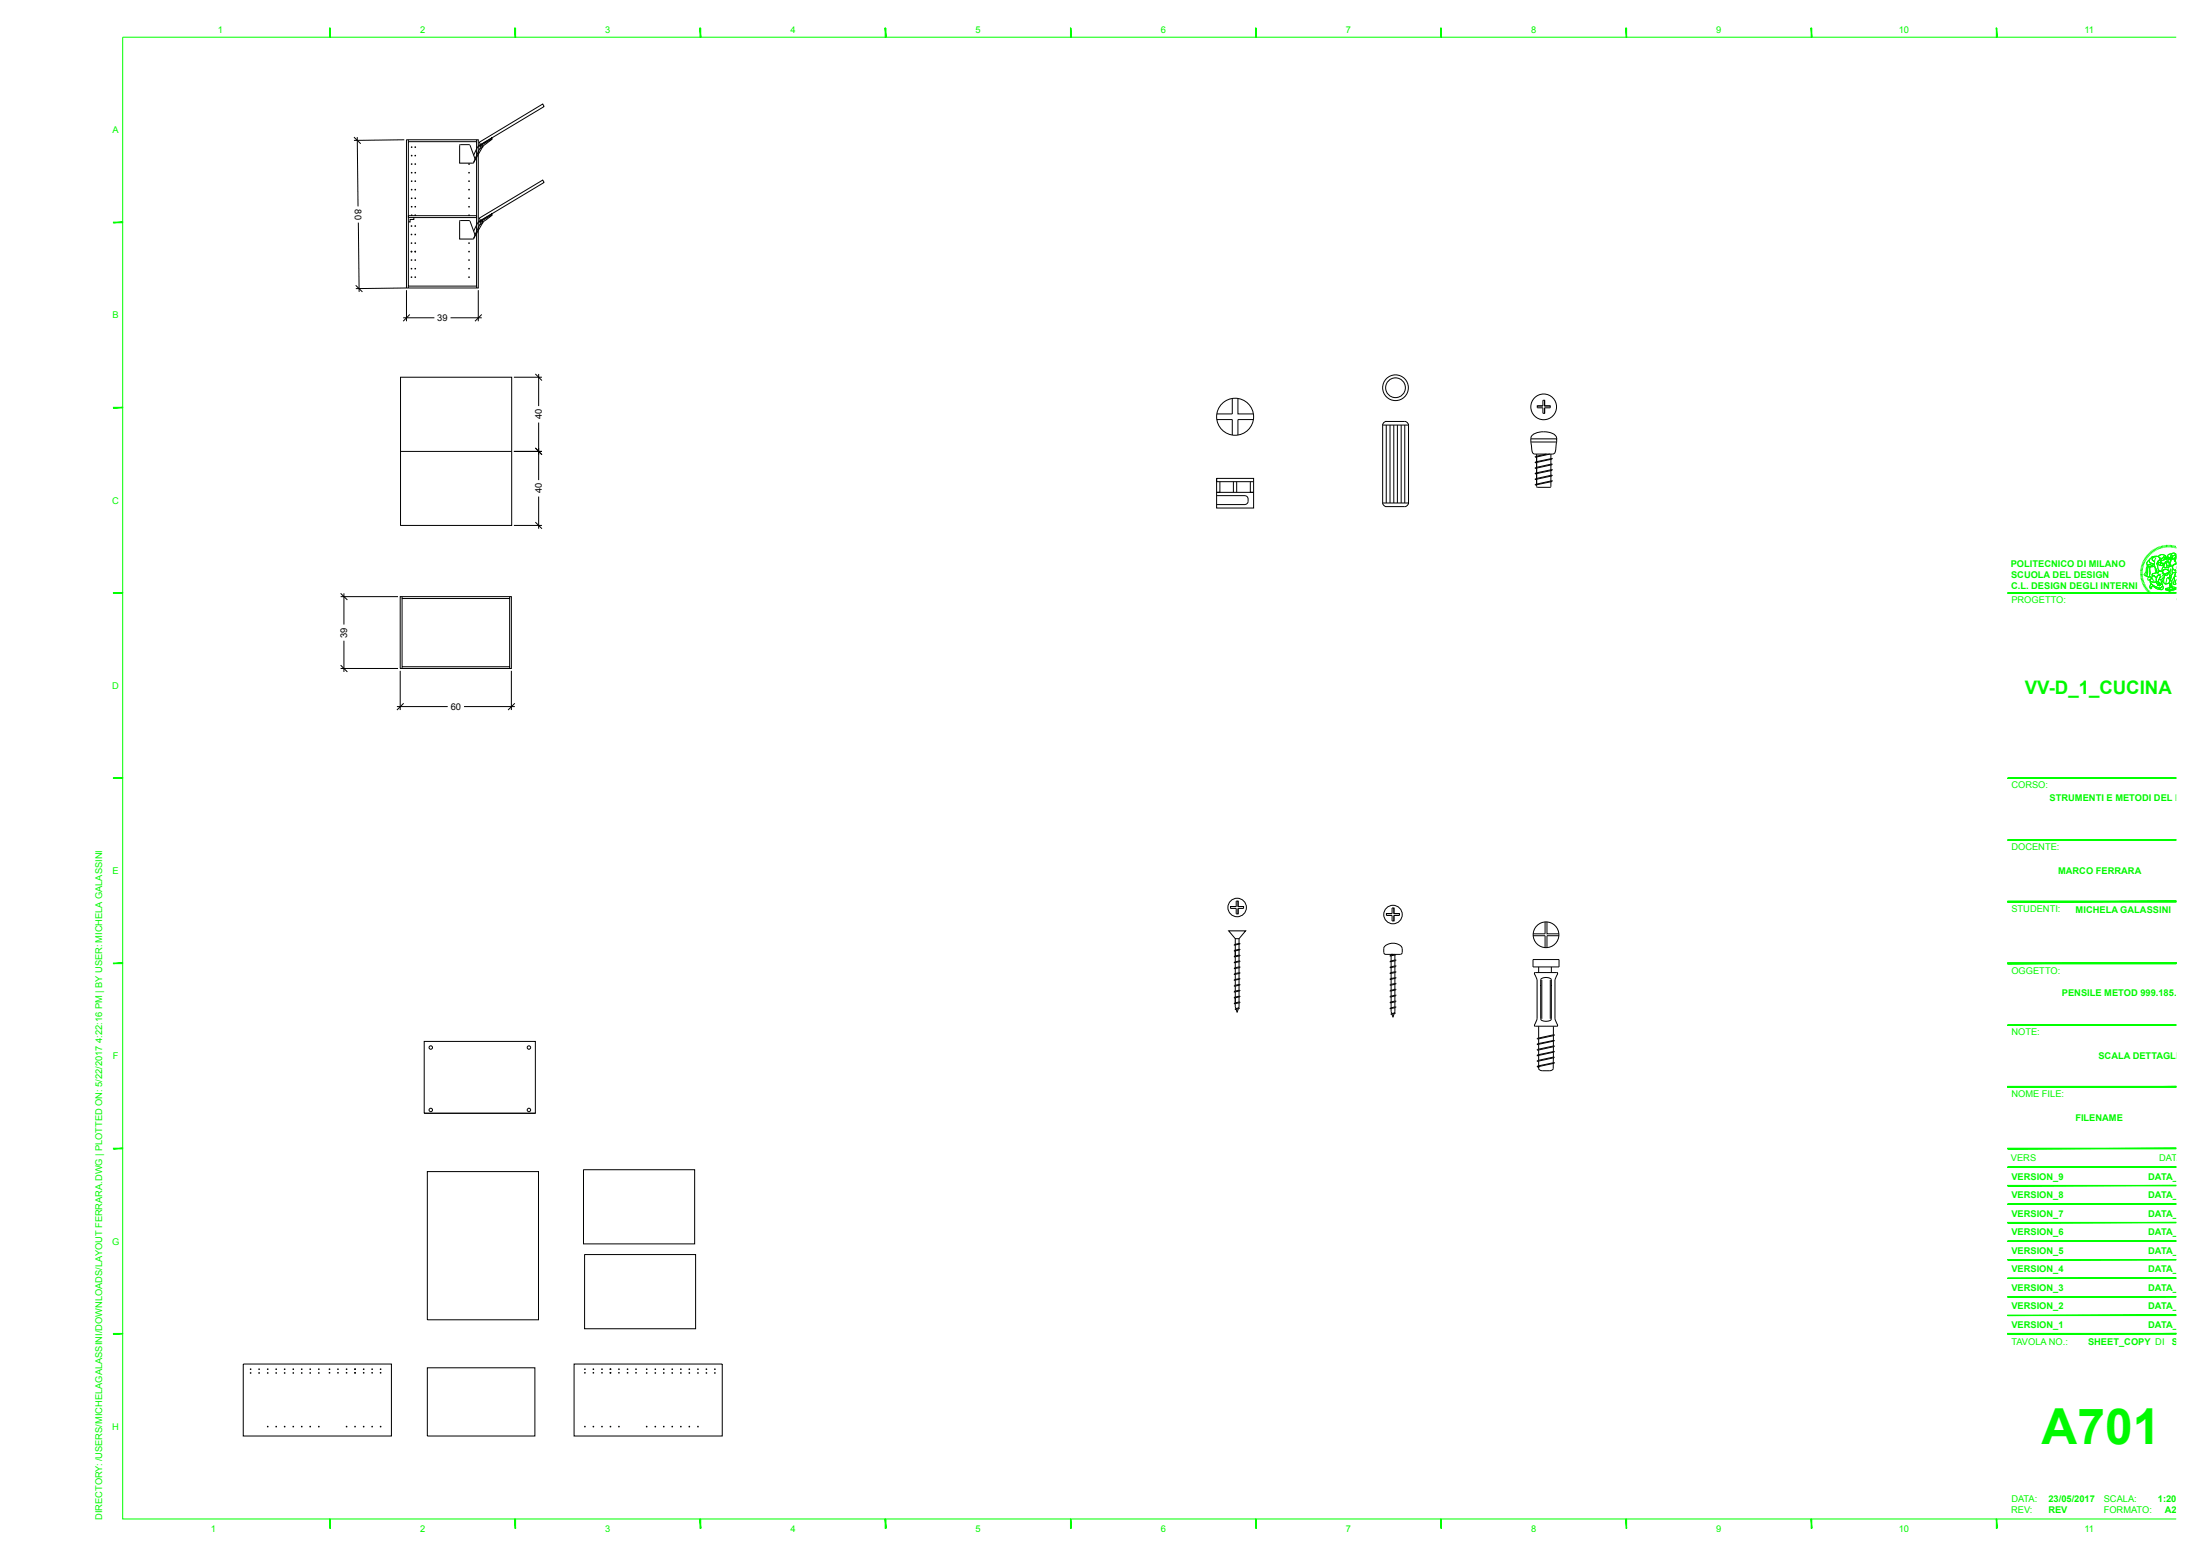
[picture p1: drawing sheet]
<svg xmlns="http://www.w3.org/2000/svg" width="594mm" height="420mm" viewBox="0 0 594 420" stroke-linecap="round" stroke-linejoin="round" font-family="sans-serif">
<g fill="none" stroke="#000" stroke-width=".27">
<path d="M95.6 37l1.8 1.8M96.5 37l.2 18.7M109.2 37.7l-13.6 .2M109.7 37.7h19.4v40h-19.4zM110.3 38.2h18.4v39h-18.4zM110.3 37.7v.5M126.8 39.2l-2.7-.1v4.9l3.8-.1M126.9 39.2l1.3 3.7-.3 1M128.7 37.7v.5M129.4 38.4l17.1-10.3 .4 .7-17.1 10.2zM129.6 39.1l-.8 .7-.9 2.1M129.9 39.1l-1.7 3.9"/>
<path d="M130.3 39.7l-.7 .4M130.3 39.7l-2.4 4.2M132.8 37.2v.3M132.8 37.2l-3.2 1.8M132.9 37.5l-2.9 1.7-.1-.2M132.9 37.5l-2.6 2.2M110.3 58.2h18.4v.5h-18.4zM111.7 58.7v.5h-1v.7h-.4M126.8 59.6h-2.7v4.9h3.7l2.5-4.3M126.9 59.7l1.3 3.7M129.4 58.9l17.1-10.3 .4 .6-17.1 10.3zM129.6 59.6l-.8 .8-.9 2"/>
<path d="M129.9 59.6v.1M129.9 59.7l-1.7 3.8M132.8 57.7v.3M132.8 57.7l-3.2 1.8M132.9 58l-3 1.7M132.9 58l-2.6 2.2M96 77l1.9 1.8M96.8 60.1l.2 18.7M109.6 77.7l-13.5 .2M109.7 78.3v8.4M110.3 77.2v.5M128.2 63.4h.1"/>
<path d="M128.2 63.4l-.3 1M128.7 77.2v.5M129.1 78.3v8.4M130.3 60.2l-.7 .4M108.9 85.8h8.4M110.6 84.9l-1.7 1.8M121.6 85.8h8.5M130.1 84.9l-1.9 1.8M108.1 101.8h30.1v40h-30.1zM138.7 101.8h7.6M144.5 100.9l1.8 1.8M145.4 100.9v8.7"/>
<path d="M145.4 114.1v15.5M328.5 113.3h4.2v4.1M332.7 107.5v4.2h-4.2M334.2 107.5v4.2h4.2M338.4 113.3h-4.2v4.1M373.3 114.7l.3-.6 .5-.3h5.4l.5 .3 .3 .6M373.3 114.7h7M373.3 114.7v21.1M374.1 113.8h.2M374.3 114.7v21.1M375.3 114.7v21.1M376.3 114.7v21.1"/>
<path d="M377.3 114.7v21.1M378.3 114.7v21.1M379.3 114.7v21.1M380.3 114.7v21.1M413.3 119.3l.4 2.5 .2 .6 .5 .2 5.2-.2 .4-.6 .3-2.5M413.3 118.5h7v.8h-7M413.3 118.5a2.24 2.24 0 0 1 2.4-1.9h1.1a3.6 3.6 0 0 1 3.5 1.5v.4M413.3 118.5v.8M415.1 109.6h1.5M416.6 109.6v-1.6h.4v1.6h1.6v.5h-1.6M416.6 109.6h-1.5v.5h1.5v1.5h.4v-1.5M417 108v1.6h1.6"/>
<path d="M417 110.1v1.5M420.3 119.3h.1M108.1 121.8h30.1M138.7 121.8h7.6M144.5 120.9l1.8 1.8M145.4 134v8.7M328.5 129.1h10v8h-10zM328.5 133.8h7.6a.87 .87 0 0 1 .9 .8l-.1 1.1-.8 .5h-7.6M328.5 129.1v.9h10M329.4 130v2.9h-.9h10h-.9v-2.9M333 130v2.9M333.9 130v2.9"/>
<path d="M373.3 135.8l.3 .6 .5 .3h5.4l.5-.2 .3-.7M373.3 135.8h7M414.5 130.8l4.6-1-.1 .2zM414.6 129.2l4.5-.9-.1 .2-4.4 .9zM414.6 127.7l4.5-.9-.1 .2-4.5 .9zM414.6 126.2l4.5-.9-.1 .1-4.4 1zM414.6 124.7l4.5-.9-.1 .1-4.5 1zM414.9 122.6v8.8M414.9 131.4l.2 .1h3.4l.2-.1M417.6 122.6l-3.1 .7 .1 .1 3.9-.8M418.7 122.6v8.8M138.7 141.8h7.6"/>
<path d="M144.5 140.9l1.8 1.8M92 161h15.5M92 160.2l1.8 1.7M92 179.5l1.8 1.9M92.9 160.2v8.4M92.9 172.9v8.5M108.1 161h30v19.4h-30zM108.6 161.6h29v18.4h-29zM108.6 161v.6M108.6 180v.4M137.6 161v.6M137.6 180v.4"/>
<path d="M92 180.4h15.5M107.2 190.7h13.7M108.1 181.1v10.6M109 189.8l-1.8 1.9M125.3 190.7h13.7M138.1 181.1v10.6M139 189.8l-1.8 1.9M331.7 251.3h4.6l-1.8 2.1h-1zM332.3 244.7h1.5M333.3 259.7l1.5-.2-1.5 .4zM333.3 258.1l1.5-.2-1.5 .4zM333.3 256.5l1.5-.2-1.5 .4z"/>
<path d="M333.3 254.9l1.5-.2-1.5 .4zM333.5 253.4v4.6M333.5 258.2v1.4M333.5 259.8v1.4M333.8 244.7v-1.5h.5v1.5h1.5v.5h-1.5M333.8 244.7h-1.5v.5h1.5v1.5h.5v-1.5M334.3 243.2v1.5h1.5M334.3 245.2v1.5M334.5 253.4v4.4M334.5 258v1.4M334.5 259.6v1.4M373.9 255.5a3.2 3.2 0 0 1 4.6 .2l.1 1.4-.3 .5h-4.2l-.3-.2a1.79 1.79 0 0 1-.1-1.7z"/>
<path d="M374.3 246.6h1.6M375.4 259.4l1.5-.3-.1 .2-1.5 .3zM375.6 258v1.4M375.6 259.6v1.4M375.9 246.6v-1.5h.5v1.5h1.4v.5h-1.4M375.9 246.6h-1.6v.5h1.6v1.5h.5v-1.5M376.1 257.6h-.5v.2M376.4 245.1v1.5h1.4M376.4 247.1v1.5M376.5 257.6l-1.1 .2-.1 .2 1.6-.4M376.6 257.8v1.4M376.6 259.3v1.4"/>
<path d="M413.9 259h7v2h-7zM413.9 252.6h3.3v3.2M417.2 248.8v3.3h-3.3M417.7 248.8v3.3h3.2M420.9 252.6h-3.2v3.2M333.3 270.7l1.5-.2-1.5 .4zM333.3 269.2l1.5-.2-1.5 .4zM333.3 267.6l1.5-.3-1.5 .5zM333.3 266l1.5-.2-1.5 .4zM333.3 264.4l1.5-.2-1.5 .4zM333.3 262.8l1.5-.2-1.5 .4zM333.3 261.2l1.5-.2-1.5 .5z"/>
<path d="M333.5 270.9l.2 1.4M333.5 261.4v1.4M333.5 263v1.4M333.5 264.6v1.3M333.5 266.2v1.3M333.5 267.7v1.4M333.5 269.3v1.4M333.6 272.3l1-.2-1 .4zM334.3 272.3l-.3 1-.3-.9M334.5 270.7l-.1 1.4M334.5 261.2v1.4M334.5 262.8v1.4"/>
<path d="M334.5 264.3v1.4M334.5 265.9v1.4M334.5 267.5v1.4M334.5 269.1v1.4M375.4 272.1l1.5-.3-.1 .2-1.5 .3zM375.4 270.5l1.5-.3-.1 .2-1.4 .3zM375.4 268.9l1.5-.3-.1 .2-1.4 .3zM375.4 267.3l1.5-.3-.1 .2-1.5 .3zM375.4 265.7l1.5-.3-.1 .3-1.4 .2zM375.4 264.2l1.5-.3-.1 .1-1.4 .4zM375.4 262.6l1.5-.3-.1 .2-1.5 .3zM375.4 261l1.5-.3-.1 .2-1.4 .3z"/>
<path d="M375.6 272.2l.2 1.4M375.6 261.2v1.3M375.6 262.7v1.4M375.6 264.3v1.4M375.6 265.9v1.4M375.6 267.5v1.4M375.6 269.1v1.3M375.6 270.6v1.4M375.6 273.6l1.1-.1-1.1 .3zM376.4 273.6l-.3 1-.3-.9M376.6 272l-.1 1.4M376.6 261v1.3"/>
<path d="M376.6 262.5v1.4M376.6 264.1v1.4M376.6 265.7v1.3M376.6 267.3v1.4M376.6 268.8v1.4M376.6 270.4v1.4M414.3 262.6h6.2v.4l-.7 1.5v10.5l.7 1.6v.4h-6.2l.7-2v-10.5l-.7-1.5zM415.4 261v1.5M415.4 277v3.2M416.1 264.3a2.07 2.07 0 0 1 2.8 .2v10.5a1.87 1.87 0 0 1-2.9 0zM416.3 264.5v10.5M418.6 264.5v10.5"/>
<path d="M418.9 261v1.5M419.4 277v2.3M419.4 279.5v1.4M114.5 281.1h30v19.4h-30zM415.1 283.3l4.6-1-.1 .2-4.5 1zM415.1 281.7l4.6-.8-4.6 1.1zM415.1 284.7l4.5-.9v.2l-4.5 1zM415.1 286.3l4.5-1v.2l-4.5 1zM415.1 280.3l4.6-1-.1 .2-4.5 1zM415.1 287.8l4.6-1-.1 .2-4.5 1zM415.1 288h.3v.4M415.4 280.4v1.3"/>
<path d="M415.4 281.9v1.3M415.4 283.4v1.3M415.4 284.9v1.3M415.4 286.4v1.3M415.4 287.9v.5M419.4 287v1.5l-.7 .5h-2.6l-.7-.6M419.4 281v1.3M419.4 282.5v1.4M419.4 284v1.3M419.4 285.5v1.4M114.5 300.5h30M115.4 316.2h30v40h-30z"/>
<path d="M157.5 315.7h30.1v20.1h-30.1zM157.8 338.6h30v20.1h-30zM65.7 368.2h40v19.4h-40zM115.4 369.2h29v18.4h-29zM155 368.2h40v19.4h-40z"/>
<circle cx="111.1" cy="39.7" r=".08"/>
<circle cx="112.1" cy="39.7" r=".08"/>
<circle cx="129.6" cy="39.3" r=".17"/>
<circle cx="130.2" cy="39.4" r=".13"/>
<circle cx="130.2" cy="38.8" r=".04"/>
<circle cx="111.1" cy="53.5" r=".08"/>
<circle cx="111.1" cy="55.8" r=".08"/>
<circle cx="111.1" cy="46.6" r=".08"/>
<circle cx="111.1" cy="48.9" r=".08"/>
<circle cx="111.1" cy="42" r=".08"/>
<circle cx="111.1" cy="58.1" r=".08"/>
<circle cx="111.1" cy="44.3" r=".08"/>
<circle cx="111.1" cy="51.2" r=".08"/>
<circle cx="112.1" cy="53.5" r=".08"/>
<circle cx="112.1" cy="55.8" r=".08"/>
<circle cx="112.1" cy="42" r=".08"/>
<circle cx="112.1" cy="48.9" r=".08"/>
<circle cx="112.1" cy="51.2" r=".08"/>
<circle cx="112.1" cy="44.3" r=".08"/>
<circle cx="112.1" cy="58.1" r=".08"/>
<circle cx="112.1" cy="46.6" r=".08"/>
<circle cx="126.6" cy="53.5" r=".08"/>
<circle cx="126.6" cy="48.9" r=".08"/>
<circle cx="126.6" cy="51.2" r=".08"/>
<circle cx="126.6" cy="44.3" r=".08"/>
<circle cx="126.6" cy="55.8" r=".08"/>
<circle cx="126.6" cy="46.6" r=".08"/>
<circle cx="126.6" cy="58.1" r=".08"/>
<circle cx="129.6" cy="59.8" r=".17"/>
<circle cx="130.2" cy="59.9" r=".13"/>
<circle cx="130.2" cy="59.4" r=".04"/>
<circle cx="111.1" cy="70.2" r=".08"/>
<circle cx="111.1" cy="72.5" r=".08"/>
<circle cx="111.1" cy="63.3" r=".08"/>
<circle cx="111.1" cy="65.6" r=".08"/>
<circle cx="111.1" cy="67.9" r=".08"/>
<circle cx="111.1" cy="61" r=".08"/>
<circle cx="111.1" cy="74.8" r=".08"/>
<circle cx="112.1" cy="70.2" r=".08"/>
<circle cx="112.1" cy="63.3" r=".08"/>
<circle cx="112.1" cy="72.5" r=".08"/>
<circle cx="112.1" cy="67.9" r=".08"/>
<circle cx="112.1" cy="65.6" r=".08"/>
<circle cx="112.1" cy="74.8" r=".08"/>
<circle cx="112.1" cy="61" r=".08"/>
<circle cx="126.6" cy="70.2" r=".08"/>
<circle cx="126.6" cy="72.5" r=".08"/>
<circle cx="126.6" cy="65.6" r=".08"/>
<circle cx="126.6" cy="67.9" r=".08"/>
<circle cx="126.6" cy="74.8" r=".08"/>
<circle cx="333.5" cy="112.5" r="5"/>
<circle cx="376.8" cy="104.7" r="3.5"/>
<circle cx="376.8" cy="104.7" r="2.67"/>
<circle cx="416.8" cy="109.8" r="3.5"/>
<circle cx="334" cy="245" r="2.5"/>
<circle cx="376.1" cy="246.9" r="2.5"/>
<circle cx="417.4" cy="252.3" r="3.5"/>
<circle cx="116.3" cy="299.6" r=".47"/>
<circle cx="116.3" cy="282.8" r=".47"/>
<circle cx="142.8" cy="282.8" r=".47"/>
<circle cx="142.8" cy="299.6" r=".47"/>
<circle cx="67.7" cy="370.6" r=".08"/>
<circle cx="67.7" cy="369.6" r=".08"/>
<circle cx="70" cy="370.6" r=".08"/>
<circle cx="70" cy="369.6" r=".08"/>
<circle cx="72.3" cy="370.6" r=".08"/>
<circle cx="72.3" cy="369.6" r=".08"/>
<circle cx="74.6" cy="370.6" r=".08"/>
<circle cx="74.6" cy="369.6" r=".08"/>
<circle cx="76.9" cy="370.6" r=".08"/>
<circle cx="76.9" cy="369.6" r=".08"/>
<circle cx="79.2" cy="369.6" r=".08"/>
<circle cx="79.2" cy="370.6" r=".08"/>
<circle cx="81.5" cy="370.6" r=".08"/>
<circle cx="81.5" cy="369.6" r=".08"/>
<circle cx="83.8" cy="370.6" r=".08"/>
<circle cx="83.8" cy="369.6" r=".08"/>
<circle cx="86.1" cy="369.6" r=".08"/>
<circle cx="86.1" cy="370.6" r=".08"/>
<circle cx="89" cy="369.6" r=".08"/>
<circle cx="89" cy="370.6" r=".08"/>
<circle cx="91.2" cy="370.6" r=".08"/>
<circle cx="91.2" cy="369.6" r=".08"/>
<circle cx="93.6" cy="370.6" r=".08"/>
<circle cx="93.6" cy="369.6" r=".08"/>
<circle cx="95.9" cy="370.6" r=".08"/>
<circle cx="95.9" cy="369.6" r=".08"/>
<circle cx="98.2" cy="370.6" r=".08"/>
<circle cx="98.2" cy="369.6" r=".08"/>
<circle cx="100.5" cy="370.6" r=".08"/>
<circle cx="100.5" cy="369.6" r=".08"/>
<circle cx="102.8" cy="370.6" r=".08"/>
<circle cx="102.8" cy="369.6" r=".08"/>
<circle cx="157.9" cy="370.6" r=".08"/>
<circle cx="157.9" cy="369.6" r=".08"/>
<circle cx="160.2" cy="370.6" r=".08"/>
<circle cx="160.2" cy="369.6" r=".08"/>
<circle cx="162.5" cy="370.6" r=".08"/>
<circle cx="162.5" cy="369.6" r=".08"/>
<circle cx="164.8" cy="369.6" r=".08"/>
<circle cx="164.8" cy="370.6" r=".08"/>
<circle cx="167.1" cy="370.6" r=".08"/>
<circle cx="167.1" cy="369.6" r=".08"/>
<circle cx="169.4" cy="369.6" r=".08"/>
<circle cx="169.4" cy="370.6" r=".08"/>
<circle cx="171.7" cy="370.6" r=".08"/>
<circle cx="171.7" cy="369.6" r=".08"/>
<circle cx="174.6" cy="369.6" r=".08"/>
<circle cx="174.6" cy="370.6" r=".08"/>
<circle cx="176.9" cy="369.6" r=".08"/>
<circle cx="176.9" cy="370.6" r=".08"/>
<circle cx="179.2" cy="369.6" r=".08"/>
<circle cx="179.2" cy="370.6" r=".08"/>
<circle cx="181.5" cy="370.6" r=".08"/>
<circle cx="181.5" cy="369.6" r=".08"/>
<circle cx="183.8" cy="369.6" r=".08"/>
<circle cx="183.8" cy="370.6" r=".08"/>
<circle cx="186.1" cy="369.6" r=".08"/>
<circle cx="186.1" cy="370.6" r=".08"/>
<circle cx="188.4" cy="369.6" r=".08"/>
<circle cx="188.4" cy="370.6" r=".08"/>
<circle cx="190.7" cy="369.6" r=".08"/>
<circle cx="190.7" cy="370.6" r=".08"/>
<circle cx="193" cy="369.6" r=".08"/>
<circle cx="193" cy="370.6" r=".08"/>
<circle cx="72.3" cy="385.1" r=".08"/>
<circle cx="74.6" cy="385.1" r=".08"/>
<circle cx="76.9" cy="385.1" r=".08"/>
<circle cx="79.2" cy="385.1" r=".08"/>
<circle cx="81.5" cy="385.1" r=".08"/>
<circle cx="83.8" cy="385.1" r=".08"/>
<circle cx="86.1" cy="385.1" r=".08"/>
<circle cx="93.6" cy="385.1" r=".08"/>
<circle cx="95.9" cy="385.1" r=".08"/>
<circle cx="98.2" cy="385.1" r=".08"/>
<circle cx="100.5" cy="385.1" r=".08"/>
<circle cx="102.8" cy="385.1" r=".08"/>
<circle cx="157.9" cy="385.1" r=".08"/>
<circle cx="160.2" cy="385.1" r=".08"/>
<circle cx="162.5" cy="385.1" r=".08"/>
<circle cx="164.8" cy="385.1" r=".08"/>
<circle cx="167.1" cy="385.1" r=".08"/>
<circle cx="174.6" cy="385.1" r=".08"/>
<circle cx="176.9" cy="385.1" r=".08"/>
<circle cx="179.2" cy="385.1" r=".08"/>
<circle cx="181.5" cy="385.1" r=".08"/>
<circle cx="183.8" cy="385.1" r=".08"/>
<circle cx="186.1" cy="385.1" r=".08"/>
<circle cx="188.4" cy="385.1" r=".08"/>
</g>
<g fill="#fff" stroke="#fff" stroke-width=".27">
<path d="M95.3 56.2l2.8 3.4v-3.5zM95.3 56.2l2.8 3.4-2.7 .1z"/>
<path d="M117.7 84.4v2.8l3.5-2.8zM117.7 87.2l3.5-2.8v2.8z"/>
<path d="M144.1 110v3.6h2.7zM144.1 110h2.7v3.6z"/>
<path d="M144.1 130.1v3.5h2.7zM144.1 130.1h2.7v3.5z"/>
<path d="M91.5 169v3.5h2.8zM91.5 169h2.8v3.5z"/>
<path d="M121.3 189.4v2.7l3.5-2.7zM121.3 192.1l3.5-2.7v2.7z"/>
</g>
<g fill="none" stroke="#0f0" stroke-width=".27">
<path d="M577.8 154.7h.7M577.9 154l.6 .1M577.9 154.4h.6M577.9 153.6l.7 .1M578 153.3l.6 .1M578 153l.7 .1M578.2 152.6l.6 .2M578.3 152.2l.6 .3M578.4 151.9l.6 .3M578.5 151.6l.6 .3M578.5 155l-.6 .1M578.5 155.4h-.6"/>
<path d="M578.6 155.7l-.7 .1M578.6 156l-.6 .1M578.7 151.3l.6 .3M578.7 156.3l-.7 .2M578.8 156.6l-.7 .2M578.8 151l.6 .3M578.9 156.9l-.6 .3M579 150.6l.6 .4M579 157.2l-.6 .3M579.1 157.6l-.6 .2M579.2 150.3l.6 .4M579.3 157.8l-.6 .4"/>
<path d="M579.4 158.1l-.6 .4M579.4 150l.6 .5M579.6 158.4l-.6 .4M579.6 149.8l.6 .4M579.8 158.7l-.6 .4M579.9 149.5l.5 .5M579.9 159l-.5 .4M580.2 149.3l.4 .4M580.2 159.2l-.6 .4M580.4 159.4l-.5 .5M580.4 149l.5 .5M580.6 159.7l-.5 .5"/>
<path d="M580.7 148.8l.4 .5M580.8 159.9l-.4 .5M581 148.6l.4 .5M581.3 148.3l.3 .6M581.6 148.2l.3 .6M581.9 148l.3 .6M582.2 147.8l.3 .6M582.5 147.7l.3 .6M582.8 147.5l.3 .7M583.2 147.4l.2 .7M583.5 147.3l.2 .7M583.9 147.2l.1 .7"/>
<path d="M584 154l.5-.4 1 .4 .3 .5-1.1 .5a.37 .37 0 0 1-.4 0 .37 .37 0 0 1-.2-.3l-.3-.4zM584.2 147.2l.1 .6M584.3 155l.6 .4 .4-.3 .1-.5h.3v-.2l-.2-.5-.5-.2h-.6l-.5 .7-.2-.1 .2-1.1 .3-.2 .2 .2h1.1l.5-.5v-.2l.6 .2-.1 .4a.62 .62 0 0 1 0 1v.8l-.2 .4-.4 .1-.2 .6h-.4l.6 .2-.1 .4 .2-.3-.3 1.1h-.1a.88 .88 0 0 1-1.4-.1l-.4-.4 .4-.5 .2-1.1M584.6 147.1v.7M584.9 147.1l.1 .7M585.3 147.1v.7M585.7 147.1l-.1 .7M586 147.1v.7M586.1 157.5l.2-.1 .2 1.1-.3-.6-.4 .7zM586.3 147.1v.7M586.4 149.5a.74 .74 0 0 1 1-.1 .74 .74 0 0 1 .2 1l-.4 1.1v-.7l.2-.5-.2-.5a.94 .94 0 0 0-.8 1.2l-.2 .1-.1-.8zM586.6 150l.6-.2 .2 .5-.2 .5a.4 .4 0 0 1-.5 .1 .4 .4 0 0 1-.2-.4z"/>
<path d="M586.6 154.6l.9-.1-1.1 2.2v.7l-.6 .6a3 3 0 0 1 .4-2.1zM586.7 147.2l-.1 .6M587.1 147.2l-.2 .7M587.4 147.3l-.2 .7M587.7 152.2h-.1a.84 .84 0 0 0-1.1 .6 .84 .84 0 0 0 .6 1.1l.2 .2h.4M587.7 152l-.3 .2 .3 .1M587.7 154.4l-.3 .1-.3 1.1 .6-.1-.6 .3v.8l-.3 .9 .2 .2 .6-.1a.86 .86 0 0 1 .1-1.2M587.7 158.6l-1-.2-2 .5 1.1 .4 1.9-.6-1.9 .6v.3l1.9-.6M587.7 150.3l-.3 1 .3 .6M587.7 147.7l-.1 .4M581.1 160.1l-.5 .6M581.3 160.3l-.4 .6"/>
<path d="M581.6 160.5l-.4 .6M581.9 160.7l-.4 .6M582.1 160.8l-.3 .6M582.4 161l-.3 .6M582.7 161.1l-.2 .7M583 161.3l-.2 .6M583.3 161.4l-.2 .6M583.7 161.5l-.2 .6M584 161.6l-.2 .6M584.3 161.6l-.1 .7M584.6 161.6l-.1 .7M584.9 161.7v.7"/>
<path d="M585.3 161.7l-.1 .7M585.6 161.7v.7M585.9 161.7l.1 .7M586.3 161.7v.7M586.5 161.6l.2 .7M586.9 161.6l.1 .6M587.2 161.5l.2 .6M587.5 161.4l.2 .6"/>
</g>
<path d="M585.4 155.9l.3 .1 .2-.6 .4-.2-.4 1.4v-.4h-.4z" fill="none" stroke="#0f0" stroke-width=".27"/>
<g fill="none" stroke="#0f0" stroke-width=".27">
<path d="M587.7 10h-554.6v400h554.6M579.7 152.4h.7a.88 .88 0 0 0 1.3-.1v.6a2.17 2.17 0 0 1-2-.3zM579.8 152.3v.5M579.9 152.8l-.2 .5-.1 1.4-.4 .7 .4 .1M580 151.4l.4-.3a.82 .82 0 0 0 .9 1.1l.3 .1a.78 .78 0 0 1-1.2 .1l-.3 .1a.45 .45 0 0 1-.5-.3 .45 .45 0 0 1 .2-.6zM580.2 152.9l.4 .1-.2 .6v2.1l-.2 .1-.6-.3 .3-.9v-1.2zM580.2 152.9l-.3 .4-.1 1.7-.2 .5 .7 .3M580.4 151.1l-.6 .5a.42 .42 0 0 0-.2 .6 .42 .42 0 0 0 .5 .3l.3-.1a.83 .83 0 0 0 1.2-.1M580.4 156.5l.1 .3a1.67 1.67 0 0 0 1.7 .2M580.5 150.8a1.89 1.89 0 0 1 1.9-.6 .99 .99 0 0 0-1.3 1l.6 .3v.8l-.5-.1a.78 .78 0 0 1-.8-.5 .78 .78 0 0 1 .1-.9zM580.5 156.8a1.67 1.67 0 0 0 1.7 .2l.4 1 .2-.2 .2 .3-.1-.5 .3 .4-.1-.4 .4 .1-.5-.5a.44 .44 0 0 1-.3-.4 .44 .44 0 0 1 .3-.4h.1a.92 .92 0 0 1 .6 1 .88 .88 0 0 1-.2 1.2 .88 .88 0 0 1-1.2-.1 1.86 1.86 0 0 1-1.8-1.7zM580.5 156.8a1.56 1.56 0 0 0 1.4 1.5l1.4 .6"/>
<path d="M580.6 153l1.2-.1 .6 1.2-.1 .4-.5 .2a.46 .46 0 0 0-.6 .2 .46 .46 0 0 0 .1 .6l-.4 .4a.74 .74 0 0 1-.4-1.2l-.1-1.1zM580.6 153l-.2 .3 .1 2.4M580.7 157.5l1.6 1a1.01 1.01 0 0 0 1.6-.4 .66 .66 0 0 1 0 .9 .66 .66 0 0 1-.9 .1l-1-.4a.83 .83 0 0 0-1.2-.3l.1 .4a.36 .36 0 0 1-.5-.1 .36 .36 0 0 1 .1-.4zM580.7 157.5l-.2 1a.26 .26 0 0 0 .1 .4 .26 .26 0 0 0 .4-.2l-.2-.1a.46 .46 0 0 1 .4-.4 .46 .46 0 0 1 .5 .3l.6 .4a1.48 1.48 0 0 0 1.8-.1l-.2-.7M580.9 155.9l-.7-.1-.3 .3v.3a.47 .47 0 0 0 .8-.1 .53 .53 0 0 1 .8 .4l.1 .1M581.1 155l1.2-.5 .4 .2a.53 .53 0 0 1 .8-.5l.4 .2a1.13 1.13 0 0 1 .4 1.3 1.13 1.13 0 0 1-1.1 .7l-.2-.1 .1-.3a.28 .28 0 0 0 .3-.3 .28 .28 0 0 0-.2-.3l-.6-.1-.3 .7-.7-.7-.5 .1zM581.3 155.5l.3-.2 .7 .7-.1 1a1.67 1.67 0 0 1-1.7-.2l-.1-.3 .6-.3-.1-.3zM581.3 150.5a1.07 1.07 0 0 1 1.8 .3l-.3 .6a.99 .99 0 0 0-.2 1.5 .99 .99 0 0 0 .7 1.2l-.1 .1a.4 .4 0 0 0-.4 0 .4 .4 0 0 0-.1 .5 .39 .39 0 0 1-.4-.2 .39 .39 0 0 1 0-.5v-.1a2.97 2.97 0 0 1-.6-2.3 .71 .71 0 0 1-.4-1.1zM581.5 155.2l.7 .8M581.5 155.3v.1a.58 .58 0 0 0-.5 .8M581.8 152.9h-1.6a.54 .54 0 0 0-.6 .1 .54 .54 0 0 0-.1 .6l-.1 .8-.5 .6 .2 .4M581.9 153.3l.2 1.3"/>
<path d="M582.1 150.5a3.1 3.1 0 0 0-.1 2.8l.4 .8a.29 .29 0 0 0-.1 .4 .29 .29 0 0 0 .4 0l.1-.2 .5-.2a.99 .99 0 0 1-.7-1.2 1.51 1.51 0 0 1 .5-1.9 .97 .97 0 0 0-1.4-.8 1.37 1.37 0 0 0-1.4 1.4l.2 .3 1.1 .4M582.3 154.5l-.5 .2a.46 .46 0 0 0-.6 .2 .46 .46 0 0 0 .1 .6M582.4 150.2a.99 .99 0 0 0-1.3 1l.6 .3M582.6 155.3a.46 .46 0 0 1 .6 0 .46 .46 0 0 1 0 .6l-.2 .5a.54 .54 0 0 0-.3 .6 .54 .54 0 0 0 .5 .4l.3 .3-.4-.1 .1 .4-.3-.4 .1 .5-.2-.3-.2 .2 .1-.2a1.76 1.76 0 0 1-.1-2.5zM582.6 155.3a.44 .44 0 0 1 .6 .1 .44 .44 0 0 1 0 .5l-.2 .5a.54 .54 0 0 0-.3 .6 .54 .54 0 0 0 .5 .4l.3 .3-.4-.1 .1 .4-.3-.4 .1 .5-.2-.3-.2 .2 .1-.2a1.72 1.72 0 0 1-.1-2.5zM582.7 152l.7-.3 .3 .3a.34 .34 0 0 0-.4 .2 .34 .34 0 0 0 .2 .4h-.1a.6 .6 0 0 1-.7-.6zM582.7 151.5l.9-.4-.1 .6-1.1 .5zM582.7 152a.61 .61 0 0 0 .8 .6M582.8 150.3a1.12 1.12 0 0 1 1.1-.6 1.12 1.12 0 0 1 .9 .8h-.2a.58 .58 0 0 0-.9 .2l-.6-.1M582.8 150.1a1.23 1.23 0 0 1 2.1 .3l-.2 .1-.5-.2a.74 .74 0 0 1-.8 .4 .74 .74 0 0 1-.6-.6zM583.1 150.5l.4 .3 .7-.5 .4 .2-.3 .6-.3 .2-.5-.2-.5 .2zM583.3 154.1l.6 .3 .2 .3a.86 .86 0 0 1-.1 1.4"/>
<path d="M583.4 152.1h.8l-.2 .1v.4a.4 .4 0 0 1-.5 0 .4 .4 0 0 1-.1-.5zM583.4 156.4l.2 .7a.97 .97 0 0 1-.4 1.6h-.3M583.4 151.7l.3 .3M583.5 151.5v.2l-1.1 .5M583.5 155l-.8 .2M583.6 151.1l-.4 .5M583.7 154.7l.7 .4M583.8 152l.4 .1-.2 .1v.4a.41 .41 0 0 1-.6 0 .41 .41 0 0 1 0-.6h.4l-.2 .2M583.8 155.2a.69 .69 0 0 1 .2 .9 .69 .69 0 0 1-1 .2M583.9 157l.8 .7M583.9 154.4v-.1a.91 .91 0 0 1 .8-.6 .91 .91 0 0 1 .9 .5l.1 .4-1.4 .4M584.1 151.1h.1"/>
<path d="M584.2 153l-.4 .4-.1 .9M584.2 150.7l.1 .1M584.2 156.3v1M584.2 150.7v.1M584.3 155l1-.4a.55 .55 0 0 1-.3 .6 .55 .55 0 0 1-.7-.2zM584.3 155.8l-.2 .9-.5 .5M584.6 151.7a.84 .84 0 0 1 1-.1 .84 .84 0 0 1 .4 .9l-.1 .4-.3-.1a.67 .67 0 0 0 .1-.8 .67 .67 0 0 0-.8-.3v.6a.52 .52 0 0 1 0 .9 .52 .52 0 0 1-.8-.4zM584.6 150.5l-.3 .6-.3 .2-.5-.2-.5 .2M584.6 150.8l.8-.1 .2 .2a.47 .47 0 0 1-.8 0zM584.7 158.9l1.1 .4v.3l-1.1-.4zM584.7 158.9v.3l1.1 .4 1.9-.6M584.9 151.7a.73 .73 0 0 1 .8 .3 .73 .73 0 0 1 0 .9l-.2 .3-.5-.1z"/>
<path d="M585 150.7a.39 .39 0 0 1 .5-.3 .39 .39 0 0 1 .2 .6h-.1M585 156.1l-.3 1.6 1-.3M585 155.2h.1M585.1 150.4a.42 .42 0 0 1 .6 0 .42 .42 0 0 1 0 .6l-.3-.3h-.4zM585.1 154.8l.1 .1M585.1 155.1h.1M585.2 154.9h-.1M585.2 151.9h.1M585.3 151.9h-.2M585.4 150.8h-.8a.5 .5 0 0 0 .5 .3 .5 .5 0 0 0 .5-.3l-.2-.1v.2M585.4 153.2v.7M585.4 154.6l-.1 .3a.46 .46 0 0 1-.4 .4 .46 .46 0 0 1-.5-.3"/>
<path d="M585.5 151.7l.2 .3-.1 .1M585.6 151.9a.45 .45 0 0 0-.7-.2 .45 .45 0 0 0 .1 .7v.2a.44 .44 0 0 1-.2 .6 .44 .44 0 0 1-.6-.2 .44 .44 0 0 1 .2-.6l.1-.3a.8 .8 0 0 1 1.2-.4 .8 .8 0 0 1 .1 1.2l-.2-.3M585.7 152.2l-.2 .1M585.7 152l.1 .5h-.8M585.7 152.9l-.1 .2-.6 .1M585.8 159.3v.2M585.8 150.9l.2-.1 .1 .4-.2 .9M585.9 156.1l-.1 .4 .2-.2M586 150.5v.4M586 155.8v.2l-.1-.2M586 153.5l-.1 1.3M586 152.7l.5 .2"/>
<path d="M586.2 154.7l-.4 .4v.4M586.3 155.2l-.4 .2-.2 .6h-.4l.6 .2M586.3 153.6l-.4 .8M586.4 149.5a.74 .74 0 0 1 1-.1 .74 .74 0 0 1 .2 1l-.4 1.1v-.7l.2-.5-.2-.5a.9 .9 0 0 0-.8 1.2l-.2 .1-.1-.8zM586.4 149.5l-.9 .2-.3 .6M586.5 150.5a.4 .4 0 0 0 .3 .4 .4 .4 0 0 0 .4-.1M586.6 150.3h.2M586.6 154.7l-.6 1.6a1.55 1.55 0 0 0-.1 1.8l.4-.7 .2 1.4-.3-.9-.4 1.1 .1-.9M586.7 150.7l.1 .1M586.7 153.6l-.2 .5v.5l1.2-.2M586.7 150.3v.1M586.8 150.6v.1"/>
<path d="M587.1 150.5h.2M587.1 150.5h.1M587.4 151.3l.3 .6-.3-.6-.2 .2-.1-.1 .1-.6a.44 .44 0 0 1-.5 .1 .44 .44 0 0 1-.3-.4l-.2 .6-.1-.8 .3-.8-.9 .2a.46 .46 0 0 0-.3 .5 .46 .46 0 0 0 .5 .3l.2 .3a.73 .73 0 0 1 0 1.1l.1 .6M587.4 153.8h.1M587.4 152.2l.3-.2-1.1 .7M587.5 154.5l-1.1 2.2-.1 .9M587.6 153.7l-.3 .1M587.6 154l-.1 .1M587.6 150.3h.1M587.7 155.5l-.6 .1-.3 1.9 .2 .2 .6-.1a.86 .86 0 0 1 .1-1.2M587.7 152.3l-.8 .1-.4 .5 .1 .2M587.7 153.2v.3"/>
<path d="M587.7 152.9v.2M587.7 152.4a.84 .84 0 0 0-1.1 .7 .84 .84 0 0 0 .8 1h.3M587.7 158.7l-1.9 .6-1.1-.4M587.7 158.6l-1-.2-2 .5"/>
</g>
<g fill="#fff" stroke="#fff" stroke-width=".27">
<path d="M567.1 160h20.6v2.9z"/>
<path d="M567.1 164.3h20.6v-1.4zM567.1 160l20.6 2.9-20.6 1.4z"/>
</g>
<path d="M587.7 160h-20.6v4.3h20.6" fill="none" stroke="#fff" stroke-width=".27"/>
<g fill="#0f0" stroke="#0f0" stroke-width=".27">
<path d="M542.1 360.1h45.6v-.2zM542.1 359.9h45.6l-45.6 .2z"/>
<path d="M542.1 360.1h45.6v-.2zM542.1 359.9h45.6l-45.6 .2z"/>
<path d="M542.1 355.1l45.6-.1zM542.1 355h45.6z"/>
<path d="M542.1 350.1l45.6-.1zM542.1 350h45.6z"/>
<path d="M542.1 345.1l45.6-.1zM542.1 345h45.6z"/>
<path d="M542.1 340.1l45.6-.1zM542.1 340h45.6z"/>
<path d="M542.1 335.1l45.6-.1zM542.1 335h45.6z"/>
<path d="M542.1 330.1l45.6-.1zM542.1 330h45.6z"/>
<path d="M542.1 325.1l45.6-.1zM542.1 325h45.6z"/>
<path d="M542.1 320.1l45.6-.1zM542.1 320h45.6z"/>
<path d="M542.1 226.6v.2l45.6-.2zM542.1 226.8l45.6-.2v.2z"/>
<path d="M542.1 243.3v.2l45.6-.2zM542.1 243.5l45.6-.2v.2z"/>
<path d="M542.1 243.5h45.6v-.2zM542.1 243.3h45.6l-45.6 .2z"/>
<path d="M542.1 260.1h45.6v-.2zM542.1 259.9h45.6l-45.6 .2z"/>
<path d="M542.1 159.9v.2l45.6-.2zM542.1 160.1l45.6-.2v.2z"/>
<path d="M542.1 260.1h45.6v-.2zM542.1 259.9h45.6l-45.6 .2z"/>
<path d="M542.1 276.8h45.6v-.2zM542.1 276.6h45.6l-45.6 .2z"/>
<path d="M542.1 260.1h45.6v-.2zM542.1 259.9h45.6l-45.6 .2z"/>
<path d="M542.1 209.9v.2l45.6-.2zM542.1 210.1l45.6-.2v.2z"/>
<path d="M542.1 293.5h45.6v-.2zM542.1 293.3h45.6l-45.6 .2z"/>
<path d="M542.1 293.5h45.6v-.2zM542.1 293.3h45.6l-45.6 .2z"/>
<path d="M542.1 315.1l45.6-.1zM542.1 315h45.6z"/>
<path d="M542.1 310.1h45.6v-.2zM542.1 309.9h45.6l-45.6 .2z"/>
<path d="M439 7.5l.2 2.5v-2.5zM439 7.5l.2 2.5h-.2z"/>
<path d="M389 7.5l.2 2.5v-2.5zM389 7.5l.2 2.5h-.2z"/>
<path d="M489 7.5l.2 2.5v-2.5zM489 7.5l.2 2.5h-.2z"/>
<path d="M539 7.5l.2 2.5v-2.5zM539 7.5l.2 2.5h-.2z"/>
<path d="M30.6 260.1h2.5v-.2zM30.6 259.9h2.5l-2.5 .2z"/>
<path d="M30.6 210.1h2.5v-.2zM30.6 209.9h2.5l-2.5 .2z"/>
<path d="M30.6 160.1h2.5v-.2zM30.6 159.9h2.5l-2.5 .2z"/>
<path d="M30.6 110.1h2.5v-.1zM30.6 110h2.5l-2.5 .1z"/>
<path d="M30.6 60.1h2.5v-.1zM30.6 60h2.5l-2.5 .1z"/>
<path d="M30.6 360.1h2.5v-.2zM30.6 359.9h2.5l-2.5 .2z"/>
<path d="M30.6 310.1h2.5v-.2zM30.6 309.9h2.5l-2.5 .2z"/>
<path d="M339 7.5l.2 2.5v-2.5zM339 7.5l.2 2.5h-.2z"/>
<path d="M289 7.5l.2 2.5v-2.5zM289 7.5l.2 2.5h-.2z"/>
<path d="M239 7.5l.2 2.5v-2.5zM239 7.5l.2 2.5h-.2z"/>
<path d="M189 7.5l.2 2.5v-2.5zM189 7.5l.2 2.5h-.2z"/>
<path d="M139 7.5l.2 2.5v-2.5zM139 7.5l.2 2.5h-.2z"/>
<path d="M89 7.5l.2 2.5v-2.5zM89 7.5l.2 2.5h-.2z"/>
<path d="M439 410l.2 2.5v-2.5zM439 410l.2 2.5h-.2z"/>
<path d="M539 410l.2 2.5v-2.5zM539 410l.2 2.5h-.2z"/>
<path d="M389 410l.2 2.5v-2.5zM389 410l.2 2.5h-.2z"/>
<path d="M489 410l.2 2.5v-2.5zM489 410l.2 2.5h-.2z"/>
<path d="M339 410l.2 2.5v-2.5zM339 410l.2 2.5h-.2z"/>
<path d="M289 410l.2 2.5v-2.5zM289 410l.2 2.5h-.2z"/>
<path d="M239 410l.2 2.5v-2.5zM239 410l.2 2.5h-.2z"/>
<path d="M189 410l.2 2.5v-2.5zM189 410l.2 2.5h-.2z"/>
<path d="M139 410l.2 2.5v-2.5zM139 410l.2 2.5h-.2z"/>
<path d="M89 410l.2 2.5v-2.5zM89 410l.2 2.5h-.2z"/>
<path d="M542.1 260.1h45.6v-.2zM542.1 259.9h45.6l-45.6 .2z"/>
</g>
<text font-size="13.4" fill="#00f900" x="551.2" y="389.8">A701</text>
<text font-size="5" fill="#00f900" x="546.7" y="187.3">VV-D_1_CUCINA</text>
<g font-size="2.5" fill="#00f900">
<text x="58.8" y="8.9">1</text>
<text x="113.4" y="8.9">2</text>
<text x="163.4" y="8.9">3</text>
<text x="213.4" y="8.9">4</text>
<text x="263.4" y="8.9">5</text>
<text x="313.4" y="8.9">6</text>
<text x="363.4" y="8.9">7</text>
<text x="413.4" y="8.9">8</text>
<text x="463.4" y="8.9">9</text>
<text x="512.7" y="8.9">10</text>
<text x="562.8" y="8.9">11</text>
<text x="30.4" y="36">A</text>
<text x="30.4" y="85.9">B</text>
<text x="30.3" y="135.9">C</text>
<text x="542.9" y="153">POLITECNICO DI MILANO</text>
<text x="543" y="156">SCUOLA DEL DESIGN</text>
<text x="543" y="159">C.L. DESIGN DEGLI INTERNI</text>
<text x="543.1" y="162.8">PROGETTO:</text>
<text x="30.3" y="185.9">D</text>
<text x="543.1" y="212.8">CORSO:</text>
<text x="553.4" y="216.2">STRUMENTI E METODI DEL PROGE</text>
<text x="543.1" y="229.5">DOCENTE:</text>
<text x="30.4" y="235.9">E</text>
<text x="555.7" y="235.9">MARCO FERRARA</text>
<text x="543.1" y="246.1">STUDENTI:</text>
<text x="560.4" y="246.6">MICHELA GALASSINI</text>
<text x="543.1" y="262.8">OGGETTO:</text>
<text x="556.7" y="268.8">PENSILE METOD 999.185.15</text>
<text x="543.1" y="279.5">NOTE:</text>
<text x="30.5" y="285.9">F</text>
<text x="566.6" y="285.9">SCALA DETTAGLI 1:1</text>
<text x="543.1" y="296.1">NOME FILE:</text>
<text x="560.3" y="302.6">FILENAME</text>
<text x="542.9" y="313.4">VERS</text>
<text x="583" y="313.4">DATA</text>
<text x="543.1" y="323.4">VERSION_8</text>
<text x="543.1" y="318.4">VERSION_9</text>
<text x="580" y="323.4">DATA_8</text>
<text x="580" y="318.4">DATA_9</text>
<text x="543.1" y="328.4">VERSION_7</text>
<text x="580" y="328.4">DATA_7</text>
<text x="30.2" y="335.9">G</text>
<text x="543.1" y="333.4">VERSION_6</text>
<text x="580" y="333.4">DATA_6</text>
<text x="543.1" y="338.4">VERSION_5</text>
<text x="580" y="338.4">DATA_5</text>
<text x="543.1" y="343.4">VERSION_4</text>
<text x="580" y="343.4">DATA_4</text>
<text x="543.1" y="353.4">VERSION_2</text>
<text x="543.1" y="348.4">VERSION_3</text>
<text x="580" y="353.4">DATA_2</text>
<text x="580" y="348.4">DATA_3</text>
<text x="543.1" y="358.4">VERSION_1</text>
<text x="580" y="358.4">DATA_1</text>
<text x="543.1" y="362.9">TAVOLA NO.:</text>
<text x="563.8" y="362.9">SHEET_COPY DI</text>
<text x="586.4" y="362.9">SHEET_</text>
<text x="30.3" y="385.9">H</text>
<text x="543.1" y="405.5">DATA:</text>
<text x="553.1" y="405.4">23/05/2017</text>
<text x="568" y="405.4">SCALA:</text>
<text x="582.6" y="405.4">1:20</text>
<text x="27.6" y="410.3" transform="rotate(-90 27.6 410.3)">DIRECTORY: /USERS/MICHELAGALASSINI/DOWNLOADS/LAYOUT FERRARA.DWG | PLOTTED ON: 5/22/2017 4:22:16 PM | BY USER: MICHELA GALASSINI</text>
<text x="56.9" y="413.4">1</text>
<text x="113.4" y="413.4">2</text>
<text x="163.4" y="413.4">3</text>
<text x="213.4" y="413.4">4</text>
<text x="263.4" y="413.4">5</text>
<text x="313.4" y="413.4">6</text>
<text x="363.4" y="413.4">7</text>
<text x="413.4" y="413.4">8</text>
<text x="463.4" y="413.4">9</text>
<text x="512.7" y="413.4">10</text>
<text x="543" y="408.4">REV:</text>
<text x="553.1" y="408.4">REV</text>
<text x="562.8" y="413.4">11</text>
<text x="568" y="408.4">FORMATO:</text>
<text x="584.5" y="408.4">A2</text>
</g>
<g font-size="2.5">
<text x="95.8" y="56.5" transform="rotate(89 95.8 56.5)">80</text>
<text x="118" y="86.7">39</text>
<text x="146.3" y="113.2" transform="rotate(-90 146.3 113.2)">40</text>
<text x="146.3" y="133.2" transform="rotate(-90 146.3 133.2)">40</text>
<text x="93.7" y="172.1" transform="rotate(-90 93.7 172.1)">39</text>
<text x="121.7" y="191.6">60</text>
</g>
</svg>
